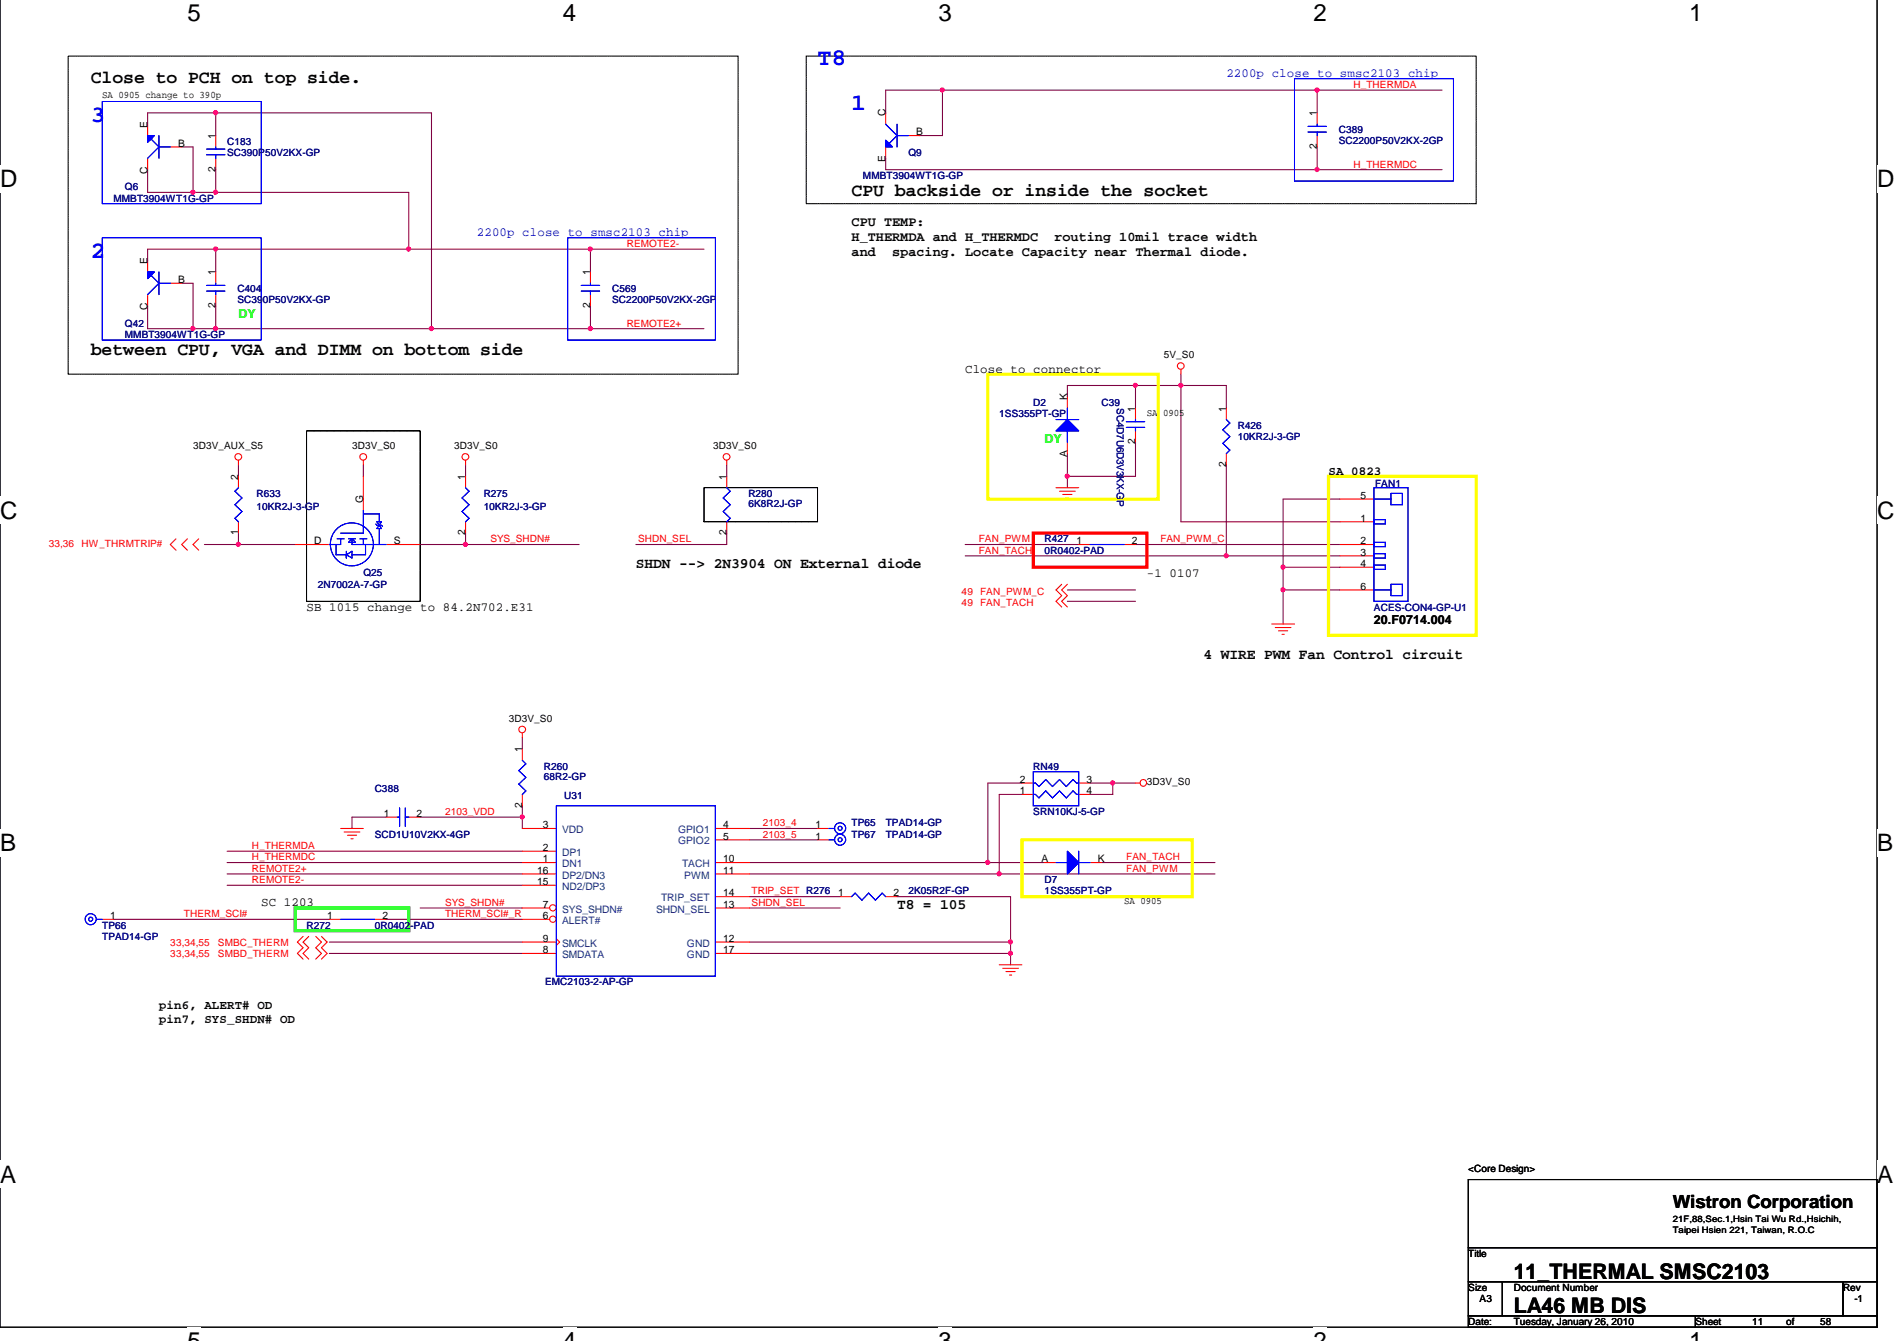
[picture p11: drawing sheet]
<svg xmlns="http://www.w3.org/2000/svg" width="297mm" height="210mm" viewBox="0 0 297 210" stroke-linecap="round" stroke-linejoin="round" font-family="sans-serif">
<path d="M0 -.1v207.8h293.9v-207.8" fill="none" stroke="#000" stroke-width=".17"/>
<g fill="#fff">
<path d="M29.4 -.1h2.1v4.2h-2.1z"/>
<path d="M29.4 207.7h2.1v2.2h-2.1z"/>
<path d="M88.1 -.1h2.2v4.2h-2.2z"/>
<path d="M88.1 207.7h2.2v2.2h-2.2z"/>
<path d="M146.9 -.1h2.2v4.2h-2.2z"/>
<path d="M146.9 207.7h2.2v2.2h-2.2z"/>
<path d="M205.7 -.1h2.1v4.2h-2.1z"/>
<path d="M205.7 207.7h2.1v2.2h-2.1z"/>
<path d="M264.5 -.1h2.1v4.2h-2.1z"/>
<path d="M264.5 207.7h2.1v2.2h-2.1z"/>
<path d="M0 25.8h2.8v4.3h-2.8z"/>
<path d="M293.9 25.8h2.8v4.3h-2.8z"/>
<path d="M0 77.8h2.8v4.2h-2.8z"/>
<path d="M293.9 77.8h2.8v4.2h-2.8z"/>
<path d="M0 129.8h2.5v4.2h-2.5z"/>
<path d="M293.9 129.8h2.6v4.2h-2.6z"/>
<path d="M0 181.7h2.5v4.2h-2.5z"/>
<path d="M293.9 181.7h2.6v4.2h-2.6z"/>
</g>
<g fill="none" stroke="#800040" stroke-width=".17">
<path d="M23.1 19.4v-1.7h44.5v33.7M33.8 17.7v3.5M147.6 14.1v7.1h-3.6M206.2 14.1v3.6M225.8 14.1h-87.1v3.6M23.1 26.6v3.5h40.9v8.9M28.4 23h1.8v7.1M33.8 26.6v3.5M33.8 39v3.6M92.5 39v3.6M110.2 39h-87.1v1.8M138.7 24.8v1.8h87.1"/>
<path d="M206.2 23v3.6M23.1 47.9v3.5h87.1M28.4 44.3h1.8v7.1M33.8 47.9v3.5M92.5 47.9v3.5M184.9 58.6v23.1h24.9M37.3 72.8v1.8M56.9 72.8v1.8M72.9 72.8v1.8M113.8 72.8v1.8M167.1 62.1v-1.8h24.9v3.6M167.1 71v5.3"/>
<path d="M177.8 69.2v5.4h-10.7M177.8 60.3v3.6M192 72.8v14.2M209.8 78.1h-8.9v19.6M32 85.2h14.2M37.3 83.5v1.7M65.8 85.2h24.9M72.9 83.5v1.7M113.8 83.5v1.7h-14.2M151.1 85.2h17.8M151.1 87h58.7M167.1 92.3h10.7"/>
<path d="M167.1 94.1h10.7M177.8 85.2h32M200.9 92.3h8.9M200.9 88.8h8.9M81.8 115.5v1.7M35.6 135h46.2M35.6 133.2h46.2M35.6 136.8h46.2M35.6 138.6h46.2M60.5 127.9h-5.4v1.8M65.8 127.9h16M81.8 126.1v3.6"/>
<path d="M117.3 135h46.3M117.3 136.8h72.9M117.3 131.5h10.7M117.3 129.7h10.7M160 124.3h-3.5v12.5M160 122.6h-5.3v12.4M170.7 122.6h7.1M172.5 135h17.7M174.2 122.6v1.7h-3.5M17.8 143.9h33.8M51.6 147.5h30.2M51.6 149.2h30.2"/>
<path d="M60.5 143.9h21.3M65.8 142.1h16M117.3 147.5h40.9M117.3 142.1h14.3M117.3 149.2h40.9M117.3 140.3h14.3M140.5 140.3h17.7v10.7"/>
</g>
<g fill="#f0f" stroke="#f0f" stroke-width=".17">
<circle cx="158.2" cy="147.4" r=".32"/>
<circle cx="174.2" cy="122.5" r=".32"/>
<circle cx="154.7" cy="135" r=".32"/>
<circle cx="72.9" cy="85.2" r=".32"/>
<circle cx="81.8" cy="127.9" r=".32"/>
<circle cx="167.1" cy="74.5" r=".32"/>
<circle cx="177.8" cy="60.3" r=".32"/>
<circle cx="37.3" cy="85.2" r=".32"/>
<circle cx="147.5" cy="14.1" r=".32"/>
<circle cx="30.2" cy="51.4" r=".32"/>
<circle cx="33.8" cy="39" r=".32"/>
<circle cx="192" cy="87" r=".32"/>
<circle cx="33.8" cy="51.4" r=".32"/>
<circle cx="67.5" cy="51.4" r=".32"/>
<circle cx="33.8" cy="17.6" r=".32"/>
<circle cx="33.8" cy="30.1" r=".32"/>
<circle cx="30.2" cy="30.1" r=".32"/>
<circle cx="200.9" cy="92.3" r=".32"/>
<circle cx="206.2" cy="26.5" r=".32"/>
<circle cx="206.2" cy="14.1" r=".32"/>
<circle cx="92.4" cy="51.4" r=".32"/>
<circle cx="64" cy="39" r=".32"/>
<circle cx="92.4" cy="39" r=".32"/>
<circle cx="200.9" cy="88.8" r=".32"/>
<circle cx="156.4" cy="136.8" r=".32"/>
<circle cx="158.2" cy="149.2" r=".32"/>
<circle cx="184.9" cy="60.3" r=".32"/>
</g>
<g fill="none" stroke="#f00" stroke-width=".17">
<path d="M138.7 17.7v1.7M206.2 17.7v1.7M33.8 21.2v1.8M33.8 24.8v1.8M138.7 23v1.8M142.2 21.2h1.8M206.2 21.2v1.8M23.1 40.8v1.8M23.1 46.1v1.8M26.7 44.3h1.7M33.8 42.6v1.7M33.8 46.1v1.8"/>
<path d="M92.5 42.6v1.7M92.5 46.1v1.8M184.9 57.8v.8M37.3 72.1v.7M37.3 74.6v1.7M56.9 72.1v.7M56.9 74.6v5.3M72.9 72.1v.7M113.8 72.1v.7M113.8 74.6v1.7M165.4 76.3h3.5M165.9 76.9h2.5"/>
<path d="M166.4 77.4h1.5M167 77.9h.3M167.1 62.1v1.8M167.1 69.2v1.8M177.8 63.9v1.8M177.8 67.5v1.7M192 63.9v1.8M192 71v1.8M209.8 78.1h5.3M27.6 84.3l-.9 .9 .9 .9M29.3 84.3l-.9 .9 .9 .9M31.1 84.3l-.9 .9 .9 .9"/>
<path d="M37.3 81.7v1.8M46.2 85.2h5.4M60.5 85.2h5.3M113.8 81.7v1.8M166.2 91.5l-.8 .8 .8 .9-.8 .9 .8 .9M167.1 91.5l-.9 .8 .9 .9-.9 .9 .9 .9M199.1 97.7h3.6M199.7 98.2h2.4M200.2 98.7h1.4M200.7 99.3h.4M209.8 81.7h5.3M209.8 85.2h5.3"/>
<path d="M209.8 87h5.3M209.8 88.8h5.3M209.8 92.3h5.3M81.8 114.7v.8M81.8 117.2v1.8M53.3 129.7h3.6M53.9 130.2h2.4M54.4 130.7h1.4M54.9 131.3h.4M81.8 124.3v1.8M81.8 129.7h5.3M81.8 135h5.3"/>
<path d="M81.8 138.6h5.3M81.8 136.8h5.3M81.8 133.2h5.3M112 135h5.3M112 131.5h5.3M128 129.7h1.8M160 122.6h1.8M160 124.3h1.8M163.6 135h1.8M168.9 122.6h1.8M168.9 124.3h1.8M170.7 135h1.8"/>
<path d="M177.8 122.6h.7M16 143.9h1.8M47.5 146.6l-.9 .9 .9 .9-.9 .8 .9 .9M48.3 146.6l-.8 .9 .8 .9-.8 .8 .8 .9M49.4 146.6l.9 .9-.9 .9 .9 .8-.9 .9M50.3 146.6l.9 .9-.9 .9 .9 .8-.9 .9M51.6 143.9h1.7M58.7 143.9h1.8M81.8 147.5h5.3M87.1 147l.5 .5-.5 .5M112 147.5h5.3M156.5 151h3.5"/>
<path d="M157 151.6h2.5M157.5 152.1h1.5M158.1 152.6h.3"/>
<circle cx="184.9" cy="57.3" r=".52"/>
<circle cx="37.3" cy="71.5" r=".52"/>
<circle cx="56.9" cy="71.5" r=".52"/>
<circle cx="72.9" cy="71.5" r=".52"/>
<circle cx="113.8" cy="71.5" r=".52"/>
<circle cx="81.8" cy="114.2" r=".52"/>
<circle cx="179" cy="122.5" r=".52"/>
</g>
<path d="M229.9 184.6h64v10.7h-64zM229.9 195.3h64v5.3h-64zM229.9 200.6h5.3v5.4h-5.3zM229.9 206h35.6v1.7h-35.6zM235.2 200.6h53.4v5.4h-53.4zM265.5 206h28.4v1.7h-28.4zM288.6 200.6h5.3v5.4h-5.3z" fill="none" stroke="#000" stroke-width=".17"/>
<path d="M10.7 8.8h104.9v49.8h-104.9zM126.2 8.8h104.9v23.1h-104.9z" fill="none" stroke="#000" stroke-width=".16" stroke-dasharray=".1 .1 0 .1"/>
<path d="M48 67.5h17.8v26.6h-17.8zM110.2 76.3h17.8v5.4h-17.8z" fill="none" stroke="#000" stroke-width=".16"/>
<path d="M154.7 58.6h26.7v19.5h-26.7zM208 74.6h23.1v24.9h-23.1zM160 131.5h26.7v8.8h-26.7z" fill="none" stroke="#ff0" stroke-width=".51"/>
<path d="M16 15.9h24.9v16h-24.9zM202.7 12.3h24.9v16h-24.9zM16 37.2h24.9v16h-24.9zM88.9 37.2h23.1v16h-23.1z" fill="none" stroke="#00f" stroke-width=".16"/>
<path d="M46.2 142.1h17.8v3.6h-17.8z" fill="none" stroke="#0f0" stroke-width=".51"/>
<path d="M161.8 83.5h17.8v5.3h-17.8z" fill="none" stroke="#f00" stroke-width=".51"/>
<g fill="#00f" stroke="#00f" stroke-width=".17">
<path d="M165.4 67.5l1.7-1.8 1.8 1.8z" fill-rule="evenodd"/>
<path d="M165.4 67.5l1.7-1.8 1.8 1.8z" fill-rule="evenodd"/>
<path d="M23.1 42.6h1.1l-1.1 1z" fill-rule="evenodd"/>
<path d="M23.1 42.6h1.1l-1.1 1z" fill-rule="evenodd"/>
<path d="M167.1 133.2l1.8 1.8-1.8 1.8z" fill-rule="evenodd"/>
<path d="M167.1 133.2l1.8 1.8-1.8 1.8z" fill-rule="evenodd"/>
<path d="M138.7 21.9l1 1.1h-1z" fill-rule="evenodd"/>
<path d="M138.7 21.9l1 1.1h-1z" fill-rule="evenodd"/>
</g>
<g fill="none" stroke="#00f" stroke-width=".17">
<path d="M138.7 19.4l1.8 1.8M140.5 19.4v3.6M204.8 19.8h2.9M206.2 19.4v.4M32.3 23.3h2.9M32.3 24.2h2.9M33.8 23v.3M33.8 24.2v.6M140.5 21.2l-1.3 1.3M140.5 21.2h1.7M204.8 20.7h2.9M206.2 20.7v.5"/>
<path d="M23.7 43.1l1.2 1.2M24.9 44.3l-1.8 1.8M24.9 42.6v3.5M24.9 44.3h1.8M32.3 44.7h2.9M32.3 45.6h2.9M33.8 44.3v.4M33.8 45.6v.5M91 44.7h2.9M91 45.6h2.9M92.5 44.3v.4M92.5 45.6v.5"/>
<path d="M37.3 76.3l-.5 .6 1.1 1-1.1 1.1 1.1 1.1-1.1 1 .5 .6M56.9 79.9v3.6h-3.6M113.8 76.3l.5 .6-1.1 1 1.1 1.1-1.1 1.1 1.1 1-.5 .6M165.4 65.7h3.5M167.1 63.9v1.8M167.1 67.5v1.7M176.4 66h2.8M176.4 66.9h2.8M177.8 65.7v.3M177.8 66.9v.6M192 65.7l.6 .5-1.1 1.1 1.1 1-1.1 1.1 1.1 1.1-.6 .5M215.1 76.3h5.4v17.8h-5.4z"/>
<path d="M215.1 78.1h2.7M217.8 77.2h1.8v1.8h-1.8zM52.6 85.2v1.6h1.6M52.8 84.3h1.1M53.3 84.3v.9h-1.7M54.2 86.8l.9-.5v1zM54.2 86.3v1M54.6 84.3h1.1M55.1 84.3l.6 .6h-1.1zM55.1 84.3v.9h5.4M56.3 84.3h1.1M56.9 84.3v.9"/>
<path d="M56.9 80.4h2.5v1.3M57.2 85.2v1.6h-2.1M58.8 82l.2 .2h.7l.2 .2M59 81.7h.7l-.7 1h.7zM59.4 82.7v2.5M215.1 81.3h1.8v.7h-1.8zM215.1 84.9h1.8v.7h-1.8zM215.1 86.7h1.8v.6h-1.8zM215.1 88.4h1.8v.7h-1.8zM215.1 92.3h2.7M217.8 91.5h1.8v1.7h-1.8zM81.8 119l.5 .6-1.1 1 1.1 1.1-1.1 1 1.1 1.1-.5 .5"/>
<path d="M129.8 129.7h.9M161.8 120.8h7.1v5.3h-7.1zM161.8 124.3h.3l.6 .6 1-1.1 1.1 1.1 1.1-1.1 1.1 1.1 1-1.1 .6 .5h.3M161.8 122.6h.3l.6 .5 1-1.1 1.1 1.1 1.1-1.1 1.1 1.1 1-1.1 .6 .6h.3M165.4 135h1.7M168.9 133.2v3.6M168.9 135h1.8M15.1 143.9h.9M53.3 143.9h5.4"/>
<circle cx="55.1" cy="85.2" r="3.4"/>
<circle cx="131.5" cy="129.7" r=".32"/>
<circle cx="131.6" cy="129.7" r=".87"/>
<circle cx="14.2" cy="143.9" r=".32"/>
<circle cx="14.2" cy="143.9" r=".87"/>
</g>
<circle cx="86.6" cy="143.9" r=".5" fill="#fff" stroke="#f00" stroke-width=".17"/>
<path d="M81.8 143.9h4.3" fill="none" stroke="#f00" stroke-width=".17"/>
<circle cx="86.6" cy="142.1" r=".5" fill="#fff" stroke="#f00" stroke-width=".17"/>
<g fill="none" stroke="#f00" stroke-width=".17">
<path d="M23.1 19.4v1.8M23.1 24.8v1.8M26.7 23h1.7M72.9 74.6v1.7M72.9 81.7v1.8M168.9 85.2h1.8M176 85.2h1.8M60.5 127.9h1.7M64 127.9h1.8M112 136.8h5.3M112 129.7h5.3M128 131.5h1.8"/>
<path d="M81.8 142.1h4.3M81.8 149.2h5.3M112 142.1h5.3M112 140.3h5.3M112 149.2h5.3M131.6 140.3h1.7M138.7 140.3h1.8"/>
</g>
<g fill="none" stroke="#00f" stroke-width=".17">
<path d="M23.7 21.8l1.2 1.2M24.9 23l-1.8 1.8M24.9 21.2v3.6M24.9 23h1.8M72.9 76.3l.5 .6-1.1 1 1.1 1.1-1.1 1.1 1.1 1-.5 .6M170.7 85.2h5.3M62.2 127.9h.4M62.6 126.5v2.8M63.5 127.9h.5M63.5 126.5v2.8M87.1 126.1h24.9v26.7h-24.9zM129.8 131.5h.9"/>
<path d="M133.3 140.3l.6-.5 1.1 1.1 1-1.1 1.1 1.1 1-1.1 .6 .5"/>
<circle cx="131.5" cy="131.4" r=".32"/>
<circle cx="131.6" cy="131.4" r=".87"/>
</g>
<g fill="#00f" stroke="#00f" stroke-width=".17">
<path d="M23.1 21.2h1.1l-1.1 1.1z" fill-rule="evenodd"/>
<path d="M23.1 21.2h1.1l-1.1 1.1z" fill-rule="evenodd"/>
</g>
<g fill="#f0f" stroke="#f0f" stroke-width=".17">
<circle cx="158.2" cy="147.4" r=".32"/>
<circle cx="174.2" cy="122.5" r=".32"/>
<circle cx="154.7" cy="135" r=".32"/>
<circle cx="72.9" cy="85.2" r=".32"/>
<circle cx="81.8" cy="127.9" r=".32"/>
<circle cx="167.1" cy="74.5" r=".32"/>
<circle cx="177.8" cy="60.3" r=".32"/>
<circle cx="37.3" cy="85.2" r=".32"/>
<circle cx="147.5" cy="14.1" r=".32"/>
<circle cx="30.2" cy="51.4" r=".32"/>
<circle cx="33.8" cy="39" r=".32"/>
<circle cx="192" cy="87" r=".32"/>
<circle cx="33.8" cy="51.4" r=".32"/>
<circle cx="67.5" cy="51.4" r=".32"/>
<circle cx="33.8" cy="17.6" r=".32"/>
<circle cx="33.8" cy="30.1" r=".32"/>
<circle cx="30.2" cy="30.1" r=".32"/>
<circle cx="200.9" cy="92.3" r=".32"/>
<circle cx="206.2" cy="26.5" r=".32"/>
<circle cx="206.2" cy="14.1" r=".32"/>
<circle cx="92.4" cy="51.4" r=".32"/>
<circle cx="64" cy="39" r=".32"/>
<circle cx="92.4" cy="39" r=".32"/>
<circle cx="200.9" cy="88.8" r=".32"/>
<circle cx="156.4" cy="136.8" r=".32"/>
<circle cx="158.2" cy="149.2" r=".32"/>
<circle cx="184.9" cy="60.3" r=".32"/>
</g>
<g font-size="3.8">
<text x="29.4" y="3.3">5</text>
<text x="88.1" y="3.3">4</text>
<text x="146.9" y="3.3">3</text>
<text x="205.7" y="3.3">2</text>
<text x="264.5" y="3.3">1</text>
<text x="0" y="29.2">D</text>
<text x="293.9" y="29.2">D</text>
<text x="0" y="81.2">C</text>
<text x="293.9" y="81.2">C</text>
<text x="0" y="133.2">B</text>
<text x="293.9" y="133.2">B</text>
<text x="0" y="185.1">A</text>
<text x="293.9" y="185.1">A</text>
</g>
<g font-size="3.7" fill="#00f">
<text x="128" y="10.2">T8</text>
<text x="133.3" y="17.3">1</text>
<text x="14.2" y="19.1">3</text>
<text x="14.2" y="40.4">2</text>
</g>
<g font-size="3.3">
<text x="237" y="200.2">11_THERMAL SMSC2103</text>
<text x="237" y="205.5">LA46 MB DIS</text>
</g>
<g font-size="2.8">
<text x="14.2" y="12.9">Close to PCH on top side.</text>
<text x="133.3" y="30.7">CPU backside or inside the socket</text>
<text x="14.2" y="55.6">between CPU, VGA and DIMM on bottom side</text>
<text x="261.9" y="189">Wistron Corporation</text>
</g>
<g font-size="2.3">
<text x="99.6" y="88.9">SHDN --&gt; 2N3904 ON External diode</text>
<text x="188.5" y="103.1">4 WIRE PWM Fan Control circuit</text>
<text x="140.5" y="142.2">T8 = 105</text>
</g>
<g font-size="2.1">
<text x="133.3" y="35.4">CPU TEMP:</text>
<text x="133.3" y="37.8">H_THERMDA and H_THERMDC</text>
<text x="133.3" y="40.1">and</text>
<text x="139.7" y="40.1">spacing. Locate Capacity near Thermal diode.</text>
<text x="165.1" y="37.8">routing 10mil trace width</text>
</g>
<g font-size="1.9" fill="#00f">
<text x="192" y="12.1">2200p close to smsc2103 chip</text>
<text x="74.7" y="37">2200p close to smsc2103 chip</text>
</g>
<g font-size="1.9" fill="#0f0">
<text x="37.3" y="49.7">DY</text>
<text x="163.6" y="69.3">DY</text>
</g>
<g font-size="1.9">
<text x="151.1" y="58.3">Close to connector</text>
<text x="208" y="74.4">SA 0823</text>
<text x="48" y="95.6">SB 1015 change to 84.2N702.E31</text>
<text x="179.6" y="90.3">-1 0107</text>
<text x="215.1" y="97.7">20.F0714.004</text>
<text x="40.9" y="141.9">SC 1203</text>
<text x="24.9" y="158">pin6, ALERT# OD</text>
<text x="24.9" y="160.2">pin7, SYS_SHDN# OD</text>
</g>
<g font-size="1.6">
<text x="16" y="15.3">SA 0905 change to 390p</text>
<text x="23.1" y="20" transform="rotate(-90 23.1 20)">E</text>
<text x="27.9" y="23">B</text>
<text x="33.7" y="21.8" transform="rotate(-90 33.7 21.8)">1</text>
<text x="138.6" y="18.2" transform="rotate(-90 138.6 18.2)">C</text>
<text x="143.5" y="21.2">B</text>
<text x="206.2" y="23.3" transform="rotate(-90 206.2 23.3)">2</text>
<text x="206.2" y="18.2" transform="rotate(-90 206.2 18.2)">1</text>
<text x="23.1" y="27.2" transform="rotate(-90 23.1 27.2)">C</text>
<text x="33.7" y="26.9" transform="rotate(-90 33.7 26.9)">2</text>
<text x="138.6" y="25.3" transform="rotate(-90 138.6 25.3)">E</text>
<text x="23.1" y="41.3" transform="rotate(-90 23.1 41.3)">E</text>
<text x="27.9" y="44.3">B</text>
<text x="33.7" y="43.1" transform="rotate(-90 33.7 43.1)">1</text>
<text x="92.4" y="43.1" transform="rotate(-90 92.4 43.1)">1</text>
<text x="23.1" y="48.5" transform="rotate(-90 23.1 48.5)">C</text>
<text x="33.7" y="48.2" transform="rotate(-90 33.7 48.2)">2</text>
<text x="92.4" y="48.2" transform="rotate(-90 92.4 48.2)">2</text>
<text x="182.2" y="56.1">5V_S0</text>
<text x="167.1" y="62.7" transform="rotate(-90 167.1 62.7)">K</text>
<text x="177.8" y="64.4" transform="rotate(-90 177.8 64.4)">1</text>
<text x="179.6" y="65.1">SA 0905</text>
<text x="192" y="64.4" transform="rotate(-90 192 64.4)">1</text>
<text x="30.2" y="70.3">3D3V_AUX_S5</text>
<text x="55.1" y="70.3">3D3V_S0</text>
<text x="71.1" y="70.3">3D3V_S0</text>
<text x="111.7" y="70.3">3D3V_S0</text>
<text x="167.1" y="71.6" transform="rotate(-90 167.1 71.6)">A</text>
<text x="177.8" y="69.6" transform="rotate(-90 177.8 69.6)">2</text>
<text x="37.3" y="75.1" transform="rotate(-90 37.3 75.1)">2</text>
<text x="72.9" y="75.1" transform="rotate(-90 72.9 75.1)">1</text>
<text x="113.7" y="75.1" transform="rotate(-90 113.7 75.1)">1</text>
<text x="192" y="73.1" transform="rotate(-90 192 73.1)">2</text>
<text x="37.3" y="83.8" transform="rotate(-90 37.3 83.8)">1</text>
<text x="56.9" y="78.7" transform="rotate(-90 56.9 78.7)">G</text>
<text x="72.9" y="83.8" transform="rotate(-90 72.9 83.8)">2</text>
<text x="113.7" y="83.8" transform="rotate(-90 113.7 83.8)">2</text>
<text x="213" y="81.6">1</text>
<text x="213" y="78.1">5</text>
<text x="49.2" y="85.2">D</text>
<text x="61.7" y="85.2">S</text>
<text x="168.6" y="85.2">1</text>
<text x="177.2" y="85.2">2</text>
<text x="213" y="85.2">2</text>
<text x="213" y="87">3</text>
<text x="213" y="88.7">4</text>
<text x="213" y="92.3">6</text>
<text x="79.7" y="113">3D3V_S0</text>
<text x="81.7" y="117.8" transform="rotate(-90 81.7 117.8)">1</text>
<text x="159.7" y="124.3">1</text>
<text x="159.7" y="122.5">2</text>
<text x="170.1" y="122.5">3</text>
<text x="170.1" y="124.3">4</text>
<text x="179.6" y="123">3D3V_S0</text>
<text x="60.1" y="127.9">1</text>
<text x="65.2" y="127.9">2</text>
<text x="81.7" y="126.5" transform="rotate(-90 81.7 126.5)">2</text>
<text x="85" y="129.6">3</text>
<text x="113.2" y="131.4">5</text>
<text x="113.2" y="129.6">4</text>
<text x="127.7" y="129.6">1</text>
<text x="127.7" y="131.4">1</text>
<text x="84.1" y="136.8">16</text>
<text x="85" y="135">1</text>
<text x="85" y="133.2">2</text>
<text x="113.2" y="135">10</text>
<text x="113.2" y="136.8">11</text>
<text x="163.1" y="135">A</text>
<text x="171.9" y="135">K</text>
<text x="17.2" y="143.9">1</text>
<text x="51.2" y="143.9">1</text>
<text x="59.9" y="143.9">2</text>
<text x="84.1" y="138.5">15</text>
<text x="85" y="143.9">6</text>
<text x="85" y="142.1">7</text>
<text x="113.2" y="142.1">13</text>
<text x="113.2" y="140.3">14</text>
<text x="131.2" y="140.3">1</text>
<text x="139.9" y="140.3">2</text>
<text x="176" y="141.6">SA 0905</text>
<text x="85" y="147.4">9</text>
<text x="85" y="149.2">8</text>
<text x="113.2" y="147.4">12</text>
<text x="113.2" y="149.2">17</text>
<text x="229.9" y="183.4">&lt;Core Design&gt;</text>
<text x="229.9" y="196.7">Title</text>
<text x="229.9" y="202.1">Size</text>
<text x="231.7" y="203.8">A3</text>
<text x="237" y="202.1">Document Number</text>
<text x="288.6" y="202.1">Rev</text>
<text x="290.4" y="203.8">-1</text>
<text x="229.9" y="207.4">Date:</text>
<text x="237" y="207.4">Tuesday, January 26, 2010</text>
<text x="265.5" y="207.4">Sheet</text>
<text x="274.4" y="207.4">11</text>
<text x="279.7" y="207.4">of</text>
<text x="285" y="207.4">58</text>
</g>
<g font-size="1.6" fill="#f00">
<text x="211.9" y="13.8">H_THERMDA</text>
<text x="211.9" y="26.2">H_THERMDC</text>
<text x="98.1" y="38.7">REMOTE2-</text>
<text x="98.1" y="51.1">REMOTE2+</text>
<text x="7.7" y="85.6">33,36</text>
<text x="12.8" y="85.6">HW_THRMTRIP#</text>
<text x="76.8" y="84.9">SYS_SHDN#</text>
<text x="99.9" y="84.9">SHDN_SEL</text>
<text x="153.2" y="84.9">FAN_PWM</text>
<text x="153.2" y="86.7">FAN_TACH</text>
<text x="181.7" y="84.9">FAN_PWM_C</text>
<text x="150.6" y="93.1">49</text>
<text x="150.6" y="94.8">49</text>
<text x="153.5" y="93.1">FAN_PWM_C</text>
<text x="153.5" y="94.8">FAN_TACH</text>
<text x="69.7" y="127.6">2103_VDD</text>
<text x="119.5" y="131.1">2103_5</text>
<text x="119.5" y="129.3">2103_4</text>
<text x="39.5" y="134.7">H_THERMDC</text>
<text x="39.5" y="132.9">H_THERMDA</text>
<text x="39.5" y="136.5">REMOTE2+</text>
<text x="176.4" y="134.7">FAN_TACH</text>
<text x="176.4" y="136.5">FAN_PWM</text>
<text x="28.8" y="143.6">THERM_SCI#</text>
<text x="39.5" y="138.2">REMOTE2-</text>
<text x="69.7" y="143.6">THERM_SCI#_R</text>
<text x="69.7" y="141.8">SYS_SHDN#</text>
<text x="117.7" y="141.8">SHDN_SEL</text>
<text x="117.7" y="140">TRIP_SET R276</text>
<text x="26.7" y="148">33,34,55</text>
<text x="26.7" y="149.8">33,34,55</text>
<text x="34.1" y="148">SMBC_THERM</text>
<text x="34.1" y="149.8">SMBD_THERM</text>
</g>
<g font-size="1.6" fill="#000080">
<text x="35.6" y="22.7">C183</text>
<text x="209.6" y="20.9">C389</text>
<text x="209.6" y="22.5">SC2200P50V2KX-2GP</text>
<text x="19.6" y="29.8">Q6</text>
<text x="35.6" y="24.4">SC390P50V2KX-GP</text>
<text x="135.1" y="28">MMBT3904WT1G-GP</text>
<text x="142.2" y="24.4">Q9</text>
<text x="17.8" y="31.6">MMBT3904WT1G-GP</text>
<text x="37.2" y="45.8">C404</text>
<text x="37.2" y="47.4">SC390P50V2KX-GP</text>
<text x="95.8" y="45.8">C569</text>
<text x="95.8" y="47.4">SC2200P50V2KX-2GP</text>
<text x="19.6" y="51.1">Q42</text>
<text x="19.6" y="52.9">MMBT3904WT1G-GP</text>
<text x="156.5" y="65.3">1SS355PT-GP</text>
<text x="161.8" y="63.6">D2</text>
<text x="172.5" y="63.6">C39</text>
<text x="174.9" y="63.9" transform="rotate(90 174.9 63.9)">SC4D7U6D3V3KX-GP</text>
<text x="193.8" y="67.1">R426</text>
<text x="193.8" y="68.9">10KR2J-3-GP</text>
<text x="40.2" y="77.8">R633</text>
<text x="75.7" y="77.8">R275</text>
<text x="117.2" y="77.8">R280</text>
<text x="215.3" y="76.2">FAN1</text>
<text x="40.2" y="79.9">10KR2J-3-GP</text>
<text x="75.7" y="79.9">10KR2J-3-GP</text>
<text x="117.2" y="79.4">6K8R2J-GP</text>
<text x="163.6" y="84.9">R427</text>
<text x="163.6" y="86.7">0R0402-PAD</text>
<text x="49.8" y="92">2N7002A-7-GP</text>
<text x="56.9" y="90.2">Q25</text>
<text x="215.1" y="95.6">ACES-CON4-GP-U1</text>
<text x="58.7" y="124">C388</text>
<text x="85.2" y="120.5">R260</text>
<text x="85.2" y="122.1">68R2-GP</text>
<text x="88.3" y="125.1">U31</text>
<text x="161.8" y="120.5">RN49</text>
<text x="58.7" y="131.1">SCD1U10V2KX-4GP</text>
<text x="133.3" y="129.3">TP65</text>
<text x="133.3" y="131.1">TP67</text>
<text x="138.7" y="129.3">TPAD14-GP</text>
<text x="138.7" y="131.1">TPAD14-GP</text>
<text x="161.8" y="127.6">SRN10KJ-5-GP</text>
<text x="142.2" y="140">2K05R2F-GP</text>
<text x="163.6" y="138.2">D7</text>
<text x="163.6" y="140">1SS355PT-GP</text>
<text x="16" y="145.3">TP66</text>
<text x="16" y="147.1">TPAD14-GP</text>
<text x="48" y="145.3">R272</text>
<text x="58.7" y="145.3">0R0402</text>
<text x="64.3" y="145.3">-PAD</text>
<text x="85.3" y="154.2">EMC2103-2-AP-GP</text>
</g>
<g font-size="1.6" fill="#004080">
<text x="88" y="130.4">VDD</text>
<text x="106.2" y="130.4">GPIO1</text>
<text x="88" y="137.5">DP2/DN3</text>
<text x="88" y="135.7">DN1</text>
<text x="88" y="134">DP1</text>
<text x="106.2" y="132.2">GPIO2</text>
<text x="106.8" y="135.7">TACH</text>
<text x="107.1" y="137.5">PWM</text>
<text x="88" y="139.3">ND2/DP3</text>
<text x="88" y="142.8">SYS_SHDN#</text>
<text x="102.7" y="142.8">SHDN_SEL</text>
<text x="103.5" y="141.1">TRIP_SET</text>
<text x="88" y="148.2">SMCLK</text>
<text x="88" y="144.6">ALERT#</text>
<text x="88" y="150">SMDATA</text>
<text x="107.6" y="148.2">GND</text>
<text x="107.6" y="150">GND</text>
</g>
<g font-size="1.4">
<text x="261.9" y="191.3">21F,88,Sec.1,Hsin Tai Wu Rd.,Hsichih,</text>
<text x="261.9" y="193.1">Taipei Hsien 221, Taiwan, R.O.C</text>
</g>
</svg>
